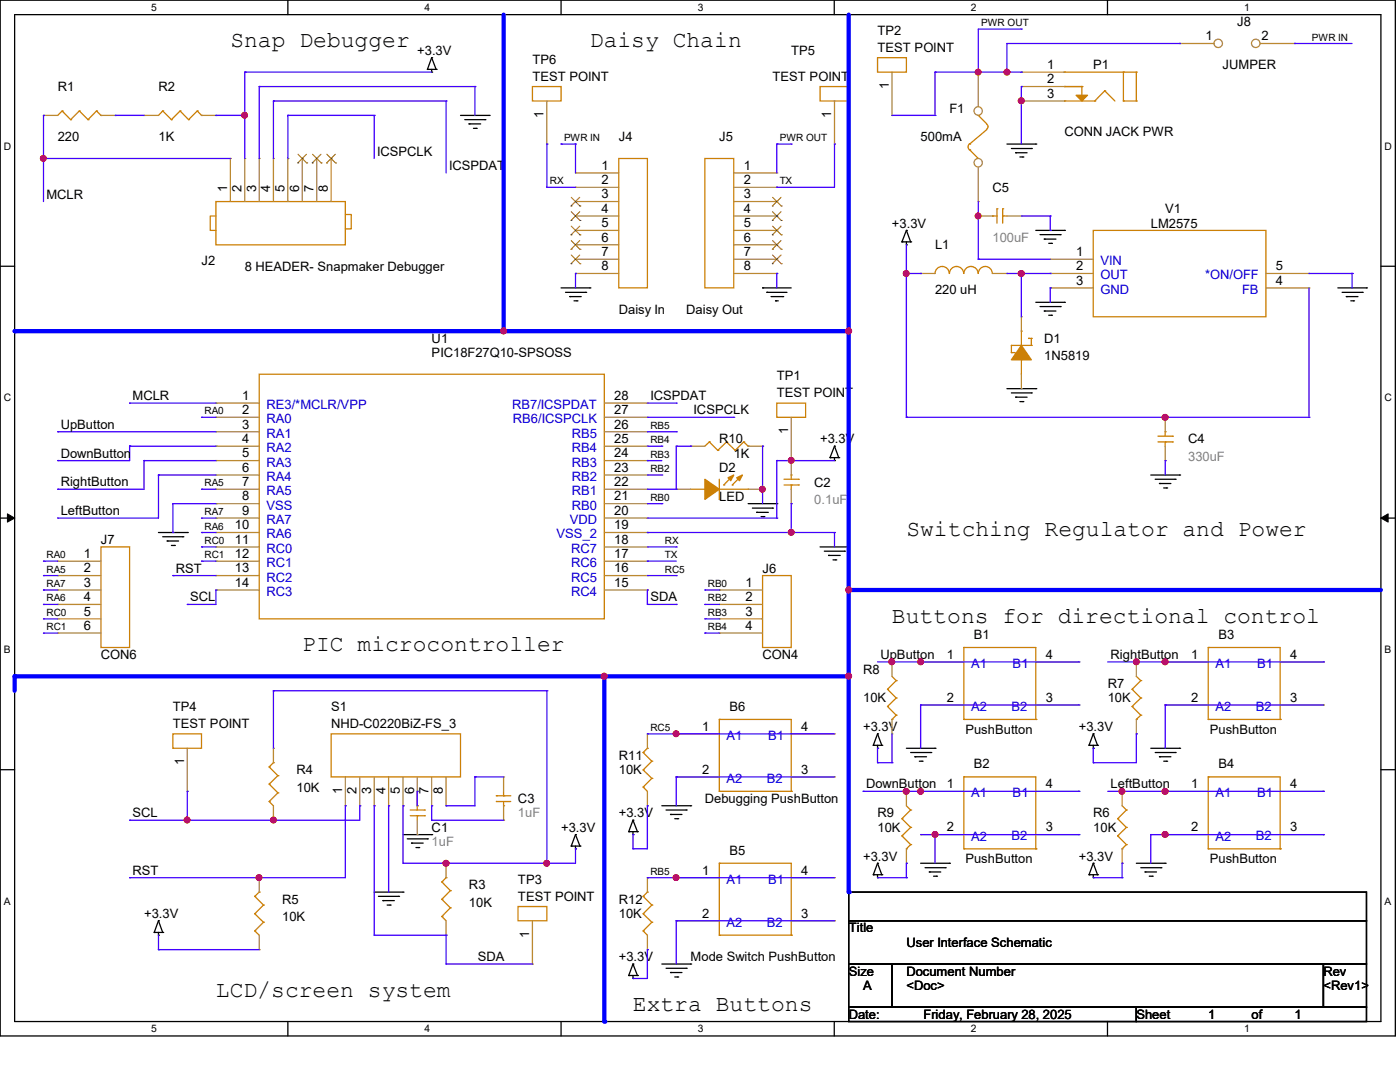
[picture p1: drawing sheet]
<svg xmlns="http://www.w3.org/2000/svg" width="279mm" height="216mm" viewBox="0 0 279 216" stroke-linecap="round" stroke-linejoin="round" font-family="sans-serif">
<path d="M0 0h278.5v206.7h-278.5zM2.9 2.9h272.7v200.9h-272.7z" fill="none" stroke="#000" stroke-width=".25"/>
<g fill="#fff">
<path d="M30.2 .3h1.1v2.3h-1.1z"/>
<path d="M30.2 204.1h1.1v2.3h-1.1z"/>
</g>
<path d="M57.4 0v2.9M57.4 203.8v2.9" fill="none" stroke="#000" stroke-width=".25"/>
<g fill="#fff">
<path d="M84.7 .3h1.1v2.3h-1.1z"/>
<path d="M84.7 204.1h1.1v2.3h-1.1z"/>
</g>
<path d="M112 0v2.9M112 203.8v2.9" fill="none" stroke="#000" stroke-width=".25"/>
<g fill="#fff">
<path d="M139.2 .3h1.1v2.3h-1.1z"/>
<path d="M139.2 204.1h1.1v2.3h-1.1z"/>
</g>
<path d="M166.5 0v2.9M166.5 203.8v2.9" fill="none" stroke="#000" stroke-width=".25"/>
<g fill="#fff">
<path d="M193.8 .3h1.1v2.3h-1.1z"/>
<path d="M193.8 204.1h1.1v2.3h-1.1z"/>
</g>
<path d="M221 0v2.9M221 203.8v2.9" fill="none" stroke="#000" stroke-width=".25"/>
<g fill="#fff">
<path d="M248.3 .3h1.1v2.3h-1.1z"/>
<path d="M248.3 204.1h1.1v2.3h-1.1z"/>
<path d="M.8 28h1.4v2.3h-1.4z"/>
<path d="M276.3 28h1.4v2.3h-1.4z"/>
<path d="M.8 78.2h1.4v2.3h-1.4z"/>
<path d="M276.3 78.2h1.4v2.3h-1.4z"/>
</g>
<path d="M0 53.1h2.9M275.6 53.1h2.9" fill="none" stroke="#000" stroke-width=".25"/>
<g fill="#fff">
<path d="M.8 128.5h1.3v2.2h-1.3z"/>
<path d="M276.3 128.5h1.3v2.2h-1.3z"/>
</g>
<path d="M0 103.4h2.9M275.6 103.4h2.9" fill="none" stroke="#000" stroke-width=".25"/>
<path d="M1.5 102.5l1.4 .9-1.4 .8zM275.6 103.4l1.4-.9v1.7z" fill="#000" stroke="#000" stroke-width=".2"/>
<g fill="#fff">
<path d="M.8 178.7h1.3v2.2h-1.3z"/>
<path d="M276.3 178.7h1.3v2.2h-1.3z"/>
</g>
<g fill="none" stroke="#000" stroke-width=".25">
<path d="M85.3 13.8h.1M85.3 13.8h1.7M86.1 14.4h.1M86.1 11.5h.1M86.1 13.8v.6M86.1 11.5l-.8 2.3M86.1 11.5l.9 2.3M87 13.8h.1M91.9 23h5.7M92.8 23.9h4M93.6 24.7h.1M93.6 24.7h2.3"/>
<path d="M94.5 25.6h.5M95 25.6h.1M96.8 23.9h.1M97.6 23h.1M201 28.7h5.7M201.8 29.6h4M202.7 30.5h.1M202.7 30.5h2.3M203.5 31.3h.6M204.1 31.3h.1M205.8 29.6h.1M206.7 28.7h.1"/>
<path d="M112 57.4h5.7M112.9 58.3h4M113.7 59.2h.1M113.7 59.2h2.3M116.9 58.3h.1M117.7 57.4h.1M152.2 57.4h.1M152.2 57.4h5.7M153 58.3h.1M153 58.3h4.1M153.9 59.2h2.3M156.2 59.2h.1"/>
<path d="M180 48.3h.1M180 48.3h1.7M180.9 48.9h.1M180.9 46h.1M180.9 48.3v.6M180.9 46l-.9 2.3M180.9 46l.8 2.3M181.7 48.3h.1M206.7 46h5.7M207.6 46.8h4M208.4 47.7h.1M208.4 47.7h2.3"/>
<path d="M209.3 48.6h.5M209.8 48.6h.1M211.6 46.8h.1M212.4 46h.1M267 57.4h5.7M267.8 58.3h4.1M268.7 59.2h.1M268.7 59.2h2.3M271.9 58.3h.1M272.7 57.4h.1M114.6 60h.5M115.1 60h.1"/>
<path d="M154.8 60h.1M154.8 60h.5M201 77.6h5.7M201.8 78.4h4M202.7 79.2h.1M202.7 79.2h2.3M205.8 78.4h.1M206.7 77.6h.1M206.7 60.3h5.7M207.6 61.2h4M208.4 62.1h.1M208.4 62.1h2.3"/>
<path d="M209.3 62.9h.5M209.8 62.9h.1M211.6 61.2h.1M212.4 60.3h.1M269.6 60h.5M270.1 60h.1M165.7 91.3h.1M165.7 91.3h1.7M166.5 91.9h.1M166.5 89h.1M166.5 91.3v.6M166.5 89l-.8 2.3"/>
<path d="M166.5 89l.9 2.3M167.4 91.3h.1M203.5 80.1h.6M204.1 80.1h.1M229.7 94.8h5.7M230.5 95.6h4M231.4 96.5h.1M231.4 96.5h2.3M232.2 97.4h.6M232.8 97.4h.1M234.5 95.6h.1M235.4 94.8h.1"/>
<path d="M31.6 106.3h5.8M32.5 107.1h4M33.4 107.9h.1M33.4 107.9h2.2M34.2 108.8h.6M34.8 108.8h.1M36.5 107.1h.1M37.4 106.3h.1M149.3 100.5h5.7M150.2 101.4h4M151 102.2h.1M151 102.2h2.3"/>
<path d="M151.9 103.1h.5M152.4 103.1h.1M154.2 101.4h.1M155 100.5h.1M163.7 109.1h5.7M164.5 110h4M165.4 110.8h.1M165.4 110.8h2.3M166.2 111.7h.6M166.8 111.7h.1M168.5 110h.1M169.4 109.1h.1"/>
<path d="M0 153.6h2.9M174.3 148.7h.1M174.3 148.7h1.7M175.1 149.3h.1M175.1 146.4h.1M175.1 148.7v.6M175.1 146.4l-.8 2.3M175.1 146.4l.9 2.3M176 148.7h.1M180.9 149.3h5.7M181.7 150.2h4.1M182.6 151h.1"/>
<path d="M182.6 151h2.3M183.5 151.9h.5M184 151.9h.1M185.8 150.2h.1M186.6 149.3h.1M217.3 148.7h.1M217.3 148.7h1.7M218.2 149.3h.1M218.2 146.4h.1M218.2 148.7v.6M218.2 146.4l-.9 2.3M218.2 146.4l.8 2.3"/>
<path d="M219 148.7h.1M229.7 149.3h5.7M230.5 150.2h4M231.4 151h.1M231.4 151h2.3M232.2 151.9h.6M232.8 151.9h.1M234.5 150.2h.1M235.4 149.3h.1M275.6 153.6h2.9M74.7 178h5.7M75.5 178.9h4"/>
<path d="M76.4 179.7h.1M76.4 179.7h2.3M79.5 178.9h.1M80.4 178h.1M80.4 166.5h5.7M81.3 167.4h4M82.1 168.2h.1M82.1 168.2h2.4M83 169.1h.6M83.6 169.1h.1M85.3 167.4h.1M86.1 166.5h.1"/>
<path d="M114 168.8h.1M114 168.8h1.7M114.9 169.4h.1M114.9 166.5h.1M114.9 168.8v.6M114.9 166.5l-.9 2.3M114.9 166.5l.8 2.3M115.7 168.8h.1M125.5 165.9h.1M125.5 165.9h1.7M126.3 166.5h.1M126.3 163.7h.1"/>
<path d="M126.3 165.9v.6M126.3 163.7l-.8 2.2M126.3 163.7l.9 2.2M127.2 165.9h.1M132.1 160.8h5.7M132.9 161.6h4M133.8 162.5h.1M133.8 162.5h2.3M134.7 163.4h.6M135.3 163.4h.1M136.9 161.6h.1M137.8 160.8h.1"/>
<path d="M169.4 178h103.3v5.7h-103.3zM174.3 174.5h.1M174.3 174.5h1.7M175.1 175.1h.1M175.1 172.3h.1M175.1 174.5v.6M175.1 172.3l-.8 2.2M175.1 172.3l.9 2.2M176 174.5h.1M183.7 172.3h5.8M184.6 173.1h4M185.5 174h.1"/>
<path d="M185.5 174h2.2M186.3 174.8h.6M186.9 174.8h.1M188.6 173.1h.1M189.5 172.3h.1M217.3 174.5h.1M217.3 174.5h1.7M218.2 175.1h.1M218.2 172.3h.1M218.2 174.5v.6M218.2 172.3l-.9 2.2M218.2 172.3l.8 2.2"/>
<path d="M219 174.5h.1M226.8 172.3h5.7M227.7 173.1h4M228.5 174h.1M228.5 174h2.3M229.4 174.8h.6M230 174.8h.1M231.7 173.1h.1M232.5 172.3h.1M30.8 186.1h.1M30.8 186.1h1.7M31.6 186.6h.1"/>
<path d="M31.6 183.7h.1M31.6 186.1v.5M31.6 183.7l-.8 2.4M31.6 183.7l.9 2.4M32.5 186.1h.1M77.3 180.6h.6M77.9 180.6h.1M125.5 194.6h.1M125.5 194.6h1.7M126.3 195.2h.1M126.3 192.4h.1M126.3 194.6v.6"/>
<path d="M126.3 192.4l-.8 2.2M126.3 192.4l.9 2.2M127.2 194.6h.1M132.1 192.4h5.7M132.9 193.2h4M133.8 194.1h.1M133.8 194.1h2.3M134.7 194.9h.6M135.3 194.9h.1M136.9 193.2h.1M137.8 192.4h.1M169.4 183.7h103.3v8.7h-103.3z"/>
<path d="M169.4 192.4h8.6v8.6h-8.6zM178 192.4h86.1v8.6h-86.1zM264.1 192.4h8.6v8.6h-8.6zM169.4 201h57.4v2.8h-57.4zM226.8 201h45.9v2.8h-45.9z"/>
</g>
<g fill="none" stroke="#cc8006" stroke-width=".25">
<path d="M163.7 17.3h5.7v2.9h-5.7zM175.1 11.5h5.8v2.9h-5.8zM212.4 17.3h.1M212.4 14.4h.1M212.4 14.4h14.4M212.4 17.3h3.5M215.9 17.3h.1M215.9 17.3v1.7M220.5 18.1h.1M220.5 18.1l2 2.1M220.5 18.1l-2 2.1M224.2 14.4h.1"/>
<path d="M224.2 14.4v5.8M226.8 14.4h.1M226.8 14.4v5.8M12.4 22.1h.1M12.4 22.1l-.9 .9M12.4 22.1l1.7 1.8M14.1 23.9h.1M15.8 22.1h.1M15.8 22.1l-1.7 1.8M15.8 22.1l1.8 1.8M17.6 23.9h.1M19.3 22.1h.1"/>
<path d="M19.3 22.1l-1.7 1.8M19.3 22.1l.9 .9M20.2 23h.1M32.5 22.1h.1M32.5 22.1l-.9 .9M32.5 22.1l1.7 1.8M34.2 23.9h.1M35.9 22.1h.1M35.9 22.1l-1.7 1.8M35.9 22.1l1.7 1.8M37.6 23.9h.1M39.4 22.1h.1"/>
<path d="M39.4 22.1l-1.8 1.8M39.4 22.1l.8 .9M40.2 23h.1M140.7 31.6h5.7v25.8h-5.7zM193.5 28.7a.84 .84 0 0 0 0 1.2M193.5 29.9h.1M193.5 28.7h.1M193.5 29.9l1.7 1.7M195.2 23h.1M195.2 23l1.7 1.7M196.9 24.8a.55 .55 0 0 1 0 1M196.9 25.9l-3.4 2.8"/>
<path d="M212.4 20.2h.1M212.4 20.2h6.1M218.5 20.2h.1M224.2 20.2h.1M224.2 20.2h2.6M226.8 20.2h.1M186.6 54.6a1.41 1.41 0 0 1 1.4-1.4 1.41 1.41 0 0 1 1.4 1.4M189.5 54.6a1.41 1.41 0 0 1 1.4-1.4 1.41 1.41 0 0 1 1.4 1.4M192.4 54.6a1.41 1.41 0 0 1 1.4-1.4 1.41 1.41 0 0 1 1.4 1.4M195.2 54.6a1.4 1.4 0 0 1 1.4-1.4 1.4 1.4 0 0 1 1.4 1.4M198.1 43.1h.1M198.1 43.1h.9"/>
<path d="M199 41.7h.1M199 41.7v2.8M200.1 41.7h.1M200.1 43.1h.1M200.1 41.7v2.8M200.1 43.1h.9M218.2 46h34.4v17.2h-34.4zM51.7 74.7h68.9v48.8h-68.9zM201.8 70.4h.1M201.8 70.4h.6M202.4 70.4h.1M203.8 71.8h.1"/>
<path d="M203.8 66.1h.1M203.8 66.1v2.8M203.8 71.8v2.9M205.3 67.5h.1M205.3 67.5h.5M205.8 68.9h.1M205.8 67.5h.1M205.8 68.9h-4v1.5M205.8 67.5v1.4M155 80.4h5.8v2.9h-5.8zM156.5 96.8h2.8M156.5 95.6h2.8"/>
<path d="M157.9 94.8h.1M157.9 96.8h.1M157.9 94.8v.8M157.9 96.8v.8M159.3 96.8h.1M159.3 95.6h.1M20.2 109.1h5.7v20.1h-5.7zM152.2 114.9h5.7v14.3h-5.7zM192.4 129.2h.1M192.4 129.2v14.4M192.4 129.2h14.3v14.4M225.9 137.5h.1"/>
<path d="M225.9 137.5l1.8 1.8M226.8 135l.9 .8M227.7 135.8h.1M227.7 139.3h.1M227.7 135.8l-1.8 1.7M227.7 139.3l-1.8 1.7M34.5 146.4h5.7v2.9h-5.7zM99.1 158.8h.1M99.1 159.9h.1M99.1 158.8h2.8M99.1 159.9h2.8M100.5 158.8h.1"/>
<path d="M100.5 157.9v.9M100.5 159.9v.9M128.4 157.1h.1M128.4 153.6h.1M128.4 150.2h.1M128.4 157.1l.8 .8M128.4 153.6l1.7 1.7M128.4 150.2l1.7 1.7M129.2 149.3h.1M129.2 149.3l-.8 .9M130.1 155.3h.1M130.1 151.9h.1"/>
<path d="M130.1 155.3l-1.7 1.8M130.1 151.9l-1.7 1.7M143.6 157.9h.1M143.6 143.6h.1M143.6 143.6v14.3M143.6 143.6h14.3v14.3M143.6 157.9h14.3M157.9 157.9h.1M192.4 155h.1M192.4 143.6h.1M192.4 155v14.4M192.4 155h14.3v14.4"/>
<path d="M192.4 143.6h14.3M206.7 143.6h.1M225.9 141h.1M225.9 141l1.8 1.7M226.8 143.6h.1M227.7 142.7h.1M227.7 142.7l-.9 .9M241.1 155h.1M241.1 155h14.4v14.4M241.1 155v14.4M81.9 162.8h2.8M81.9 161.6h2.8"/>
<path d="M83.3 160.8h.1M83.3 162.8h.1M83.3 160.8v.8M83.3 162.8v.9M84.7 162.8h.1M84.7 161.6h.1M88.2 179.5h.1M88.2 176h.1M88.2 179.5l1.7 1.6M88.2 176l1.7 1.7M89 175.1h.1M89 175.1l-.8 .9"/>
<path d="M89.9 177.7h.1M89.9 177.7l-1.7 1.8M100.5 160.8h.1M128.4 178.9h.1M128.4 178.9l1.7 1.7M129.2 178h.1M129.2 178l-.8 .9M143.6 172.3h.1M143.6 172.3v14.3M143.6 172.3h14.3v14.3M180 163.4h.1M180 166.8h.1"/>
<path d="M180 163.4l1.7 1.7M180 166.8l1.7 1.7M180.9 169.4h.1M180.9 160.8l.8 .8M181.7 161.6h.1M181.7 165.1h.1M181.7 168.5h.1M181.7 161.6l-1.7 1.8M181.7 165.1l-1.7 1.7M181.7 168.5l-.8 .9M192.4 169.4h.1M192.4 169.4h14.3"/>
<path d="M206.7 169.4h.1M223.1 163.4h.1M223.1 166.8h.1M223.1 163.4l1.7 1.7M223.1 166.8l1.7 1.7M223.9 169.4h.1M223.9 160.8l.9 .8M224.8 161.6h.1M224.8 165.1h.1M224.8 168.5h.1M224.8 161.6l-1.7 1.8M224.8 165.1l-1.7 1.7"/>
<path d="M224.8 168.5l-.9 .9M241.1 169.4h.1M241.1 169.4h14.4M255.5 169.4h.1M88.2 182.9h.1M88.2 182.9l.8 .8M89.9 181.1h.1M89.9 181.1l-1.7 1.8M103.4 180.9h5.7v2.8h-5.7zM128.4 185.8h.1M128.4 182.3h.1M128.4 185.8l.8 .8"/>
<path d="M128.4 182.3l1.7 1.7M130.1 184h.1M130.1 180.6h.1M130.1 184l-1.7 1.8M130.1 180.6l-1.7 1.7M143.6 186.6h.1M143.6 186.6h14.3M157.9 186.6h.1"/>
</g>
<g fill="none" stroke="#a84" stroke-width=".25">
<path d="M178 14.4v8.6M203.8 17.3h.1M203.8 14.4h.1M203.8 17.3h8.6M203.8 14.4h8.6M8.7 23h.1M8.7 23h2.8M20.2 23h2.8M23 23h.1M28.7 23h.1M28.7 23h2.9M40.2 23h2.9"/>
<path d="M43.1 23h.1M146.4 34.5h8.6M146.4 37.4h8.6M155 34.5h.1M155 37.4h.1M166.5 28.7h.1M166.5 20.2v8.5M178 23h.1M203.8 20.2h.1M203.8 20.2h8.6M146.4 43.1h8.6M146.4 54.6h8.6"/>
<path d="M146.4 51.7h8.6M146.4 40.2h8.6M146.4 46h8.6M146.4 48.9h8.6M155 40.2h.1M155 43.1h.1M155 46h.1M155 48.9h.1M155 51.7h.1M155 54.6h.1M183.7 54.6h.1M183.7 54.6h2.9"/>
<path d="M195.2 43.1h.1M195.2 43.1h2.9M198.1 54.6h2.9M201 54.6h.1M201 43.1h2.8M203.8 43.1h.1M209.6 51.7h.1M209.6 54.6h.1M209.6 57.4h.1M209.6 54.6h8.6M209.6 51.7h8.6M209.6 57.4h8.6"/>
<path d="M252.6 54.6h8.6M252.6 57.4h8.6M261.2 57.4h.1M261.2 54.6h.1M203.8 77.6h.1M203.8 63.2h.1M203.8 63.2v2.9M203.8 74.7v2.9M43.1 80.4h.1M43.1 83.3h.1M43.1 86.1h.1M43.1 89h.1"/>
<path d="M43.1 91.9h.1M43.1 94.8h.1M43.1 97.6h.1M43.1 80.4h8.6M43.1 83.3h8.6M43.1 86.1h8.6M43.1 89h8.6M43.1 91.9h8.6M43.1 94.8h8.6M43.1 97.6h8.6M120.6 80.4h8.6M120.6 83.3h8.6"/>
<path d="M120.6 86.1h8.6M120.6 89h8.6M120.6 91.9h8.6M120.6 94.8h8.6M120.6 97.6h8.6M129.2 97.6h.1M129.2 94.8h.1M129.2 91.9h.1M129.2 89h.1M129.2 86.1h.1M129.2 83.3h.1M129.2 80.4h.1"/>
<path d="M157.9 91.9h.1M157.9 83.3v11.5M157.9 97.6v2.9M11.5 112h.1M11.5 114.9h.1M11.5 117.7h.1M11.5 112h8.7M11.5 114.9h8.7M11.5 117.7h8.7M43.1 100.5h.1M43.1 103.4h.1M43.1 106.3h.1"/>
<path d="M43.1 109.1h.1M43.1 112h.1M43.1 114.9h.1M43.1 117.7h.1M43.1 112h8.6M43.1 114.9h8.6M43.1 117.7h8.6M43.1 100.5h8.6M43.1 103.4h8.6M43.1 106.3h8.6M43.1 109.1h8.6M120.6 112h8.6"/>
<path d="M120.6 114.9h8.6M120.6 117.7h8.6M120.6 100.5h8.6M120.6 103.4h8.6M120.6 106.3h8.6M120.6 109.1h8.6M129.2 117.7h.1M129.2 114.9h.1M129.2 112h.1M129.2 109.1h.1M129.2 106.3h.1M129.2 103.4h.1"/>
<path d="M129.2 100.5h.1M143.6 117.7h.1M143.6 117.7h8.6M157.9 100.5h.1M11.5 120.6h.1M11.5 123.5h.1M11.5 126.3h.1M11.5 120.6h8.7M11.5 123.5h8.7M11.5 126.3h8.7M143.6 120.6h.1M143.6 123.5h.1"/>
<path d="M143.6 126.3h.1M143.6 120.6h8.6M143.6 123.5h8.6M143.6 126.3h8.6M183.7 132.1h.1M183.7 132.1h8.7M206.7 132.1h8.6M215.3 132.1h.1M226.8 132.1h.1M226.8 132.1v2.9M37.4 157.9h.1M37.4 149.3v8.6"/>
<path d="M83.3 157.9h.1M83.3 157.9v2.9M100.5 155h.1M100.5 155v2.9M129.2 146.4h.1M129.2 146.4v2.9M129.2 157.9v2.9M135 146.4h.1M135 155h.1M135 146.4h8.6M135 155h8.6M157.9 146.4h8.6"/>
<path d="M157.9 155h8.6M166.5 155h.1M166.5 146.4h.1M180.9 157.9h.1M180.9 157.9v2.9M183.7 157.9h.1M183.7 140.7h.1M183.7 157.9h8.7M183.7 140.7h8.7M206.7 157.9h8.6M206.7 140.7h8.6M215.3 157.9h.1"/>
<path d="M215.3 140.7h.1M223.9 157.9h.1M223.9 157.9v2.9M226.8 146.4h.1M226.8 143.6v2.8M232.5 157.9h.1M232.5 157.9h8.6M255.5 157.9h8.6M264.1 157.9h.1M83.3 166.5h.1M83.3 163.7v2.8M89 172.3h.1"/>
<path d="M89 172.3v2.8M100.5 163.7h.1M100.5 160.8v2.9M129.2 160.8h.1M129.2 175.1h.1M129.2 175.1v2.9M135 175.1h.1M135 175.1h8.6M157.9 175.1h8.6M166.5 175.1h.1M180.9 172.3h.1M180.9 169.4v2.9"/>
<path d="M183.7 166.5h.1M183.7 166.5h8.7M206.7 166.5h8.6M215.3 166.5h.1M223.9 172.3h.1M223.9 169.4v2.9M232.5 166.5h.1M232.5 166.5h8.6M255.5 166.5h8.6M264.1 166.5h.1M89 186.6h.1M89 183.7v2.9"/>
<path d="M106.3 192.4h.1M106.3 183.7v8.7M129.2 189.5h.1M129.2 186.6v2.9M135 183.7h.1M135 183.7h8.6M157.9 183.7h8.6M166.5 183.7h.1"/>
</g>
<g fill="#cc8006" stroke="#cc8006" stroke-width=".25">
<path d="M214.8 19h2.2l-1.1 1.2z"/>
<path d="M203.8 68.9l2 2.9h-4z" fill-rule="evenodd"/>
</g>
<g fill="none" stroke="#804000" stroke-width=".2">
<path d="M154.2 39.4l1.7 1.7M155.9 39.4l-1.8 1.7M154.1 41.1h.1M154.1 44h.1M154.1 46.9h.1M154.1 49.7h.1M154.1 52.6h.1M154.2 42.2l1.7 1.8M154.2 45.1l1.7 1.8M154.2 48l1.7 1.7M154.2 50.9l1.7 1.7M155.9 42.2l-1.8 1.8"/>
<path d="M155.9 45.1l-1.8 1.8M155.9 48l-1.8 1.7M155.9 50.9l-1.8 1.7M155.9 41.1h.1M155.9 44h.1M155.9 46.9h.1M155.9 49.7h.1M155.9 52.6h.1"/>
</g>
<circle cx="195.2" cy="32.5" r=".83" fill="#fff" stroke="#a84" stroke-width=".25"/>
<path d="M195.2 33.4v6.8M195.2 40.2h.1" fill="none" stroke="#a84" stroke-width=".25"/>
<circle cx="195.2" cy="22.1" r=".83" fill="#fff" stroke="#a84" stroke-width=".25"/>
<path d="M195.2 14.4h.1M195.2 14.4v6.9M109.1 28.7h.1M109.1 20.2v8.5" fill="none" stroke="#a84" stroke-width=".25"/>
<path d="M106.3 17.3h5.7v2.9h-5.7z" fill="none" stroke="#cc8006" stroke-width=".25"/>
<circle cx="243.1" cy="8.7" r=".84" fill="#fff" stroke="#a84" stroke-width=".25"/>
<path d="M235.4 8.7h.1M235.4 8.7h6.9" fill="none" stroke="#a84" stroke-width=".25"/>
<circle cx="250.6" cy="8.7" r=".84" fill="#fff" stroke="#a84" stroke-width=".25"/>
<g fill="none" stroke="#a84" stroke-width=".25">
<path d="M251.5 8.7h6.9M258.4 8.7h.1M46 31.6h.1M46 31.6v8.6M48.9 31.6h.1M48.9 31.6v8.6M51.7 31.6h.1M51.7 31.6v8.6M54.6 31.6h.1M54.6 31.6v8.6M57.4 31.6h.1M57.4 31.6v8.6"/>
<path d="M60.3 31.6h.1M60.3 31.6v8.6M63.2 31.6h.1M63.2 31.6v8.6M66.1 31.6h.1M66.1 31.6v8.6M114.9 34.5h.1M114.9 37.4h.1M114.9 34.5h8.6M114.9 37.4h8.6M114.9 40.2h.1M114.9 43.1h.1"/>
<path d="M114.9 46h.1M114.9 48.9h.1M114.9 51.7h.1M114.9 54.6h.1M114.9 40.2h8.6M114.9 43.1h8.6M114.9 46h8.6M114.9 48.9h8.6M114.9 51.7h8.6M114.9 54.6h8.6M135 97.6h.1M135 97.6h2.8"/>
<path d="M137.8 89h.1M137.8 89h2.9M149.3 97.6h2.9M149.3 89h2.9M152.2 97.6h.1M152.2 89h.1M232.5 91.9h.1M232.5 83.3h.1M232.5 83.3v2.8M232.5 89v2.9M178 132.1h.1M178 132.1v2.9"/>
<path d="M232.5 132.1h.1M232.5 132.1h8.6M255.5 132.1h8.6M264.1 132.1h.1M54.6 149.3h.1M54.6 149.3v2.9M68.9 155v5.8M71.8 155v5.8M74.7 155v5.8M77.6 155v5.8M80.4 155v5.8M83.3 155v5.8"/>
<path d="M86.1 155v5.8M89 155v5.8M178 146.4h.1M178 143.6v2.8M232.5 140.7h.1M232.5 140.7h8.6M255.5 140.7h8.6M264.1 140.7h.1M51.7 175.1h.1M51.7 175.1v2.9M54.6 163.7h.1M54.6 160.8v2.9"/>
<path d="M68.9 160.8h.1M71.8 160.8h.1M74.7 160.8h.1M77.6 160.8h.1M80.4 160.8h.1M83.3 160.8h.1M86.1 160.8h.1M89 160.8h.1M51.7 189.5h.1M51.7 186.6v2.9"/>
</g>
<g fill="none" stroke="#cc8006" stroke-width=".25">
<path d="M123.5 31.6h5.7v25.8h-5.7zM43.1 40.2h25.8v8.7h-25.8zM43.1 43.1h-1.1v2.9h1.1M68.9 42.8h1.2v2.9h-1.2M137.8 97.6h2.9M140.7 97.6h.1M141.6 88.2h.1M141.6 88.2l-.9 .8M141.6 88.2l1.7 1.7M143.3 89.9h.1M143.6 99.7h.1M143.6 95.6v4.1"/>
<path d="M143.6 97.6h5.7M144.4 96.8h.1M145 88.2h.1M145 88.2l-1.7 1.7M145 88.2l1.7 1.7M146.1 96.8h.1M146.1 95l-1.7 1.8M146.7 89.9h.1M147.9 95l-1.8 1.8M148.4 88.2h.1M148.4 88.2l-1.7 1.7M148.4 88.2l.9 .8"/>
<path d="M149.3 97.6h.1M149.3 89h.1M231.1 88.2h2.9M231.1 87h2.9M232.5 86.1h.1M232.5 88.2h.1M232.5 86.1v.9M232.5 88.2v.8M234 88.2h.1M234 87h.1M177.1 137.5h.1M177.1 137.5l1.8 1.8"/>
<path d="M178 135l.9 .8M178.9 135.8h.1M178.9 139.3h.1M178.9 135.8l-1.8 1.7M178.9 139.3l-1.8 1.7M241.1 129.2h.1M241.1 129.2v14.4M241.1 129.2h14.4v14.4M53.7 159.9h.1M53.7 156.5h.1M53.7 153h.1M53.7 159.9l.9 .9"/>
<path d="M53.7 156.5l1.8 1.7M53.7 153l1.8 1.8M54.6 152.2h.1M54.6 152.2l-.9 .8M55.5 158.2h.1M55.5 154.8h.1M55.5 158.2l-1.8 1.7M55.5 154.8l-1.8 1.7M66.1 146.4h25.8v8.6h-25.8zM177.1 141h.1M177.1 141l1.8 1.7M178 143.6h.1"/>
<path d="M178.9 142.7h.1M178.9 142.7l-.9 .9M241.1 143.6h.1M241.1 143.6h14.4M255.5 143.6h.1M50.8 178.9h.1M50.8 178.9l1.8 1.7M51.7 178h.1M51.7 178l-.9 .9M50.8 185.8h.1M50.8 182.3h.1M50.8 185.8l.9 .8"/>
<path d="M50.8 182.3l1.8 1.7M52.6 184h.1M52.6 180.6h.1M52.6 184l-1.8 1.8M52.6 180.6l-1.8 1.7"/>
</g>
<g fill="#cc8006" stroke="#cc8006" stroke-width=".25">
<path d="M140.7 95.6l2.9 2-2.9 2.1z" fill-rule="evenodd"/>
<path d="M147 95.3l1.2-.5-.6 1.1z" fill-rule="evenodd"/>
<path d="M145.3 95.3l1.1-.5-.6 1.1z" fill-rule="evenodd"/>
</g>
<g fill="none" stroke="#804000" stroke-width=".2">
<path d="M59.4 32.5h.1M59.5 30.8l1.7 1.7M61.2 30.8l-1.8 1.7M61.2 32.5h.1M62.3 32.5h.1M62.4 30.8l1.7 1.7M64.1 30.8l-1.8 1.7M64.1 32.5h.1M65.2 32.5h.1M65.2 30.8l1.8 1.7M66.9 30.8l-1.7 1.7M67 32.5h.1"/>
<path d="M114 39.4l1.7 1.7M115.7 39.4l-1.7 1.7M114 41.1h.1M114 44h.1M114 46.9h.1M114 49.7h.1M114 52.6h.1M114 42.2l1.7 1.8M114 45.1l1.7 1.8M114 48l1.7 1.7M114 50.9l1.7 1.7M115.7 42.2l-1.7 1.8"/>
<path d="M115.7 45.1l-1.7 1.8M115.7 48l-1.7 1.7M115.7 50.9l-1.7 1.7M115.7 41.1h.1M115.7 44h.1M115.7 46.9h.1M115.7 49.7h.1M115.7 52.6h.1"/>
</g>
<g fill="none" stroke="#4200ff" stroke-width=".25">
<path d="M48.9 14.4h.1M48.9 14.4v17.2M48.9 14.4h37.2M51.7 17.3h.1M51.7 17.3v14.3M51.7 17.3h43.1M94.8 17.3h.1M94.8 17.3v5.7M195.2 14.4h.1M195.2 5.8v8.6M195.2 14.4h5.8M201 14.4h.1"/>
<path d="M203.8 17.3h.1M203.8 17.3v11.4M8.7 31.6h.1M8.7 23h.1M8.7 31.6h37.3M8.7 23v17.2M23 23h.1M23 23h5.7M43.1 23h.1M43.1 23h5.8M48.9 23h.1M54.6 20.2h.1"/>
<path d="M54.6 20.2v11.4M54.6 20.2h34.4M57.4 23h.1M57.4 23h17.3M57.4 23v8.6M74.7 23h.1M74.7 23v8.6M89 20.2h.1M89 20.2v14.3M203.8 20.2h.1M25.9 80.4h.1M25.9 80.4h17.2"/>
<path d="M129.2 80.4h5.8M129.2 83.3h17.2M135 80.4h.1M146.4 83.3h.1M155 91.9h.1M155 91.9h2.9M155 91.9v11.5M34.5 106.3h.1M34.5 100.5h.1M34.5 114.9h.1M34.5 100.5v5.8M34.5 100.5h8.6"/>
<path d="M34.5 114.9h8.6M129.2 106.3h.1M129.2 112h.1M129.2 103.4h25.8M129.2 106.3h37.3M129.2 109.1h5.8M129.2 112h5.8M135 109.1h.1M155 103.4h.1M157.9 100.5h.1M157.9 106.3h.1M157.9 100.5v5.8"/>
<path d="M166.5 106.3h.1M166.5 106.3v2.8M54.6 137.8h.1M54.6 137.8v11.5M54.6 137.8h54.5M109.1 137.8h.1M109.1 137.8v34.5M94.8 155h.1M94.8 155v5.8h-5.8M94.8 155h5.7M25.9 163.7h.1M25.9 163.7h11.5"/>
<path d="M54.6 163.7h.1M68.9 160.8h.1M68.9 160.8v14.3M71.8 160.8h.1M71.8 160.8v2.9h-17.2M74.7 160.8h.1M74.7 160.8v25.8M77.6 160.8h.1M77.6 160.8v17.2M80.4 172.3h.1M80.4 160.8h.1M80.4 160.8v11.5"/>
<path d="M86.1 160.8h.1M86.1 163.7h.1M86.1 163.7h14.4M86.1 160.8v2.9M89 172.3h.1M89 160.8h.1M109.1 172.3h.1M114.9 169.4h.1M114.9 169.4v2.9h-34.5M31.6 189.5h.1M31.6 189.5h20.1M74.7 186.6h.1"/>
<path d="M74.7 186.6h14.3"/>
</g>
<g fill="#f00" stroke="#f00" stroke-width=".25">
<circle cx="195.2" cy="14.4" r=".55"/>
<circle cx="8.6" cy="31.6" r=".55"/>
<circle cx="48.8" cy="23" r=".55"/>
<circle cx="89" cy="172.3" r=".56"/>
<circle cx="109.1" cy="172.3" r=".55"/>
<circle cx="157.9" cy="106.2" r=".55"/>
<circle cx="203.8" cy="20.1" r=".56"/>
</g>
<path d="M169.4 2.9v63.2" fill="none" stroke="#00f" stroke-width=".85"/>
<circle cx="169.4" cy="66.1" r=".42" fill="#00f"/>
<g fill="none" stroke="#4200ff" stroke-width=".25">
<path d="M180.9 54.6h.1M180.9 54.6h2.8M180.9 48.9v5.7M183.7 54.6h.1M195.2 43.1h.1M195.2 51.7h.1M195.2 40.2v11.5M195.2 51.7h14.4M201 54.6h8.6M203.8 54.6h.1M203.8 54.6v8.6M203.8 43.1h5.8"/>
<path d="M209.6 57.4h.1M209.6 54.6h.1M209.6 46h.1M209.6 43.1h.1M209.6 43.1v2.9M209.6 57.4v2.9M261.2 54.6h8.6M261.2 57.4v25.9M269.8 54.6h.1M269.8 54.6v2.8M180.9 83.3h.1M180.9 83.3h80.3"/>
<path d="M232.5 83.3h.1M232.5 91.9h.1M232.5 91.9v2.9M261.2 83.3h.1"/>
</g>
<g fill="#f00" stroke="#f00" stroke-width=".25">
<circle cx="180.8" cy="54.6" r=".55"/>
<circle cx="232.5" cy="83.3" r=".56"/>
<circle cx="203.8" cy="54.6" r=".56"/>
<circle cx="195.2" cy="43.1" r=".55"/>
</g>
<path d="M169.4 117.7h106.2" fill="none" stroke="#00f" stroke-width=".85"/>
<circle cx="169.4" cy="117.7" r=".42" fill="#00f"/>
<g fill="none" stroke="#4200ff" stroke-width=".25">
<path d="M11.5 86.1h.1M11.5 91.9h.1M11.5 97.6h.1M11.5 86.1h31.6M25.9 89h.1M25.9 89h17.2M25.9 89v2.9h-14.4M28.7 91.9h.1M28.7 91.9h14.4M28.7 91.9v5.7h-17.2M31.6 94.8h.1M31.6 94.8h11.5"/>
<path d="M31.6 94.8v8.6h-20.1M11.5 103.4h.1M43.1 117.7h.1M43.1 117.7v2.9h-5.7M129.2 117.7h.1M129.2 117.7v2.9h5.8M37.4 120.6h.1M135 120.6h.1M175.1 132.1h2.9M178 132.1h.1M183.7 132.1h31.6M215.3 132.1h.1"/>
<path d="M221.1 132.1h5.7M226.8 132.1h.1M232.5 132.1h31.6M264.1 132.1h.1M83.3 157.9h.1M83.3 157.9v2.9M183.7 140.7h.1M183.7 140.7h31.6M183.7 140.7v8.6M183.7 157.9h31.6M215.3 140.7h.1M215.3 157.9h.1"/>
<path d="M221.1 157.9h2.8M223.9 157.9h.1M232.5 140.7h.1M232.5 140.7v8.6M232.5 140.7h31.6M232.5 157.9h31.6M264.1 157.9h.1M25.9 175.1h.1M25.9 175.1h25.8M183.7 166.5h2.9M186.6 166.5h.1M186.6 166.5v5.8"/>
<path d="M229.7 166.5h.1M229.7 166.5v5.8M229.7 166.5h34.4M232.5 166.5h.1M264.1 166.5h.1"/>
</g>
<g fill="#f00" stroke="#f00" stroke-width=".25">
<circle cx="51.7" cy="175.1" r=".55"/>
<circle cx="226.8" cy="132.1" r=".55"/>
<circle cx="232.5" cy="166.5" r=".56"/>
<circle cx="178" cy="132.1" r=".55"/>
<circle cx="183.7" cy="132.1" r=".55"/>
<circle cx="183.7" cy="157.9" r=".55"/>
<circle cx="232.5" cy="132.1" r=".56"/>
<circle cx="232.5" cy="157.9" r=".56"/>
</g>
<path d="M169.4 117.7v17.3" fill="none" stroke="#00f" stroke-width=".85"/>
<circle cx="169.4" cy="135" r=".42" fill="#00f"/>
<g fill="none" stroke="#4200ff" stroke-width=".25">
<path d="M186.6 14.4h.1M186.6 14.4v8.6M186.6 14.4h8.6M195.2 14.4h.1M178 23h8.6M186.6 23h.1M180.9 54.6v28.7M129.2 91.9h.1M129.2 97.6h5.8M129.2 91.9h2.9M129.2 89h2.9M129.2 86.1h5.8"/>
<path d="M129.2 94.8h2.9M132.1 89h.1M132.1 94.8h.1M135 89h.1M135 97.6h.1M135 86.1h.1M135 89v8.6M135 89h2.8M137.8 89h.1M152.2 89h.1M152.2 97.6h.1M152.2 89v11.5"/>
<path d="M157.9 91.9h.1M157.9 91.9h8.6M180.9 83.3h.1M129.2 100.5h2.9M132.1 100.5h.1M140.7 117.7h.1M140.7 117.7h2.9M140.7 120.6h.1M140.7 123.5h.1M140.7 126.3h.1M140.7 120.6h2.9M140.7 123.5h2.9"/>
<path d="M140.7 126.3h2.9M178 132.1h5.7M183.7 132.1h.1M226.8 132.1h5.7M232.5 132.1h.1M37.4 157.9h.1M37.4 157.9v5.8M129.2 146.4h.1M129.2 146.4h37.3M135 146.4h.1M135 155h.1M135 155v5.8"/>
<path d="M135 155h31.5M172.3 157.9h.1M172.3 157.9h11.4M175.1 152.2h.1M175.1 149.3h.1M175.1 152.2h2.9M175.1 149.3v2.9M178 152.2h.1M178 146.4v5.8M183.7 157.9h.1M218.2 152.2h.1M218.2 149.3h.1"/>
<path d="M218.2 149.3v2.9M223.9 157.9h8.6M226.8 146.4h.1M226.8 146.4v5.8h-8.6M232.5 157.9h.1M37.4 163.7h.1M37.4 163.7h17.2M129.2 160.8h.1M129.2 160.8v8.6M175.1 175.1h5.8M180.9 175.1h.1M180.9 172.3h.1"/>
<path d="M180.9 172.3v2.8M186.6 166.5h28.7M215.3 166.5h.1M218.2 175.1h5.7M223.9 175.1h.1M223.9 172.3h.1M223.9 172.3v2.8"/>
</g>
<g fill="#f00" stroke="#f00" stroke-width=".25">
<circle cx="223.9" cy="157.9" r=".55"/>
<circle cx="186.6" cy="166.5" r=".55"/>
<circle cx="180.8" cy="157.9" r=".55"/>
<circle cx="152.1" cy="97.6" r=".55"/>
<circle cx="157.9" cy="91.9" r=".55"/>
<circle cx="54.6" cy="163.6" r=".55"/>
<circle cx="37.3" cy="163.6" r=".55"/>
<circle cx="134.9" cy="146.4" r=".55"/>
</g>
<path d="M2.9 135v2.8" fill="none" stroke="#00f" stroke-width=".85"/>
<circle cx="2.9" cy="135" r=".42" fill="#00f"/>
<path d="M2.9 135h117.7" fill="none" stroke="#00f" stroke-width=".85"/>
<circle cx="120.6" cy="135" r=".42" fill="#00f"/>
<path d="M120.6 135v68.8" fill="none" stroke="#00f" stroke-width=".85"/>
<circle cx="120.6" cy="203.8" r=".42" fill="#00f"/>
<g fill="none" stroke="#4200ff" stroke-width=".25">
<path d="M109.1 37.4h.1M109.1 28.7h.1M109.1 37.4h5.8M109.1 28.7v8.7M114.9 28.7h.1M114.9 28.7v5.8M155 28.7h.1M155 37.4h.1M155 28.7v5.8M166.5 28.7h.1M166.5 28.7v8.7h-11.5M114.9 54.6h.1"/>
<path d="M114.9 54.6v2.8M155 54.6h.1M155 54.6v2.8M129.2 114.9h5.8M135 114.9h.1M51.7 175.1h.1M51.7 175.1h17.2M126.3 169.4h.1M126.3 166.5h.1M126.3 169.4h2.9M126.3 166.5v2.9M129.2 175.1h.1"/>
<path d="M129.2 175.1h37.3M135 175.1h.1M31.6 189.5h.1M31.6 186.6v2.9M89 186.6h.1M89 192.4h.1M89 186.6v5.8M89 192.4h17.3M126.3 195.2h.1M129.2 189.5h.1M129.2 189.5v5.7h-2.9M135 183.7h.1"/>
<path d="M135 183.7v8.7M135 183.7h31.5"/>
</g>
<circle cx="134.9" cy="175.1" r=".55" fill="#f00" stroke="#f00" stroke-width=".25"/>
<path d="M100.5 2.9v63.2" fill="none" stroke="#00f" stroke-width=".85"/>
<circle cx="100.5" cy="66.1" r=".42" fill="#00f"/>
<path d="M100.5 66.1h68.9" fill="none" stroke="#00f" stroke-width=".85"/>
<circle cx="169.4" cy="66.1" r=".42" fill="#00f"/>
<circle cx="100.5" cy="66" r=".55" fill="#f00" stroke="#f00" stroke-width=".25"/>
<path d="M169.4 66.1v51.6" fill="none" stroke="#00f" stroke-width=".85"/>
<circle cx="169.4" cy="117.7" r=".42" fill="#00f"/>
<g fill="#f00" stroke="#f00" stroke-width=".25">
<circle cx="169.4" cy="66" r=".55"/>
<circle cx="169.4" cy="117.7" r=".55"/>
</g>
<g fill="none" stroke="#4200ff" stroke-width=".25">
<path d="M40.2 83.3h.1M40.2 97.6h.1M40.2 83.3h2.9M40.2 97.6h2.9M8.7 112h.1M8.7 114.9h.1M8.7 117.7h.1M8.7 112h2.8M8.7 114.9h2.8M8.7 117.7h2.8M40.2 103.4h.1M40.2 106.3h.1"/>
<path d="M40.2 109.1h.1M40.2 112h.1M40.2 112h2.9M40.2 103.4h2.9M40.2 106.3h2.9M40.2 109.1h2.9M8.7 120.6h.1M8.7 123.5h.1M8.7 126.3h.1M8.7 120.6h2.8M8.7 123.5h2.8M8.7 126.3h2.8"/>
</g>
<path d="M2.9 66.1h97.6" fill="none" stroke="#00f" stroke-width=".85"/>
<circle cx="2.9" cy="66.1" r=".42" fill="#00f"/>
<path d="M120.6 135h48.8" fill="none" stroke="#00f" stroke-width=".85"/>
<circle cx="169.4" cy="135" r=".42" fill="#00f"/>
<g fill="#f00" stroke="#f00" stroke-width=".25">
<circle cx="120.6" cy="134.9" r=".55"/>
<circle cx="169.4" cy="134.9" r=".55"/>
</g>
<path d="M169.4 135v43" fill="none" stroke="#00f" stroke-width=".85"/>
<circle cx="169.4" cy="178" r=".42" fill="#00f"/>
<g fill="none" stroke="#4200ff" stroke-width=".25">
<path d="M195.2 5.8h8.6M201 14.4h.1M201 14.4h2.8M203.8 14.4h.1M203.8 5.8h.1M235.4 8.7h.1M235.4 8.7h-34.4v5.7M258.4 8.7h.1M258.4 8.7h11.4M112 28.7h.1M112 28.7h2.9M155 28.7h2.9"/>
<path d="M157.9 28.7h.1"/>
</g>
<g fill="#f00" stroke="#f00" stroke-width=".25">
<circle cx="201" cy="14.4" r=".55"/>
<circle cx="195.2" cy="14.4" r=".55"/>
<circle cx="8.6" cy="31.6" r=".55"/>
<circle cx="48.8" cy="23" r=".55"/>
<circle cx="89" cy="172.3" r=".56"/>
<circle cx="109.1" cy="172.3" r=".55"/>
<circle cx="157.9" cy="106.2" r=".55"/>
<circle cx="203.8" cy="20.1" r=".56"/>
<circle cx="180.8" cy="54.6" r=".55"/>
<circle cx="232.5" cy="83.3" r=".56"/>
<circle cx="203.8" cy="54.6" r=".56"/>
<circle cx="195.2" cy="43.1" r=".55"/>
<circle cx="51.7" cy="175.1" r=".55"/>
<circle cx="226.8" cy="132.1" r=".55"/>
<circle cx="232.5" cy="166.5" r=".56"/>
<circle cx="178" cy="132.1" r=".55"/>
<circle cx="183.7" cy="132.1" r=".55"/>
<circle cx="183.7" cy="157.9" r=".55"/>
<circle cx="232.5" cy="132.1" r=".56"/>
<circle cx="232.5" cy="157.9" r=".56"/>
<circle cx="223.9" cy="157.9" r=".55"/>
<circle cx="186.6" cy="166.5" r=".55"/>
<circle cx="180.8" cy="157.9" r=".55"/>
<circle cx="152.1" cy="97.6" r=".55"/>
<circle cx="157.9" cy="91.9" r=".55"/>
<circle cx="54.6" cy="163.6" r=".55"/>
<circle cx="37.3" cy="163.6" r=".55"/>
<circle cx="134.9" cy="146.4" r=".55"/>
<circle cx="134.9" cy="175.1" r=".55"/>
<circle cx="100.5" cy="66" r=".55"/>
<circle cx="169.4" cy="66" r=".55"/>
<circle cx="169.4" cy="117.7" r=".55"/>
<circle cx="120.6" cy="134.9" r=".55"/>
<circle cx="169.4" cy="134.9" r=".55"/>
</g>
<g font-size="4.6">
<text x="46" y="9.4">Snap Debugger</text>
<text x="117.7" y="9.4">Daisy Chain</text>
<text x="180.9" y="107">Switching Regulator and Power</text>
<text x="178" y="124.2">Buttons for directional control</text>
<text x="60.3" y="130">PIC microcontroller</text>
<text x="43.1" y="198.9">LCD/screen system</text>
<text x="126.3" y="201.7">Extra Buttons</text>
</g>
<g font-size="2.6">
<text x="246.9" y="5.2">J8</text>
<text x="83.3" y="11">+3.3V</text>
<text x="157.9" y="11">TP5</text>
<text x="175.1" y="7">TP2</text>
<text x="175.1" y="10.4">TEST POINT</text>
<text x="240.6" y="8">1</text>
<text x="251.8" y="8">2</text>
<text x="106.3" y="12.7">TP6</text>
<text x="106.3" y="16.2">TEST POINT</text>
<text x="154.2" y="16.2">TEST POINT</text>
<text x="177.4" y="17.8" transform="rotate(-90 177.4 17.8)">1</text>
<text x="209" y="16.6">2</text>
<text x="209" y="13.8">1</text>
<text x="218.2" y="13.8">P1</text>
<text x="244" y="13.8">JUMPER</text>
<text x="11.5" y="18.2">R1</text>
<text x="31.6" y="18.2">R2</text>
<text x="108.5" y="23.6" transform="rotate(-90 108.5 23.6)">1</text>
<text x="165.9" y="23.6" transform="rotate(-90 165.9 23.6)">1</text>
<text x="189.5" y="22.5">F1</text>
<text x="209" y="19.5">3</text>
<text x="11.5" y="28.2">220</text>
<text x="31.6" y="28.2">1K</text>
<text x="123.5" y="28.2">J4</text>
<text x="143.6" y="28.2">J5</text>
<text x="183.7" y="28.2">500mA</text>
<text x="212.4" y="27.1">CONN JACK PWR</text>
<text x="75.3" y="31">ICSPCLK</text>
<text x="89.6" y="33.9">ICSPDAT</text>
<text x="120.1" y="33.9">1</text>
<text x="148.4" y="33.9">1</text>
<text x="9.3" y="39.6">MCLR</text>
<text x="45.3" y="38.2" transform="rotate(-90 45.3 38.2)">1</text>
<text x="48.2" y="38.2" transform="rotate(-90 48.2 38.2)">2</text>
<text x="51.1" y="38.2" transform="rotate(-90 51.1 38.2)">3</text>
<text x="53.9" y="38.2" transform="rotate(-90 53.9 38.2)">4</text>
<text x="56.8" y="38.2" transform="rotate(-90 56.8 38.2)">5</text>
<text x="59.7" y="38.2" transform="rotate(-90 59.7 38.2)">6</text>
<text x="62.6" y="38.2" transform="rotate(-90 62.6 38.2)">7</text>
<text x="65.4" y="38.2" transform="rotate(-90 65.4 38.2)">8</text>
<text x="120.1" y="36.7">2</text>
<text x="120.1" y="39.6">3</text>
<text x="148.4" y="36.7">2</text>
<text x="148.4" y="39.6">3</text>
<text x="198.1" y="38.3">C5</text>
<text x="120.1" y="42.5">4</text>
<text x="120.1" y="45.3">5</text>
<text x="148.4" y="42.5">4</text>
<text x="148.4" y="45.3">5</text>
<text x="178" y="45.4">+3.3V</text>
<text x="229.7" y="45.4">LM2575</text>
<text x="232.5" y="42.5">V1</text>
<text x="40.2" y="52.9">J2</text>
<text x="120.1" y="48.2">6</text>
<text x="120.1" y="51.1">7</text>
<text x="120.1" y="53.9">8</text>
<text x="148.4" y="48.2">6</text>
<text x="148.4" y="51.1">7</text>
<text x="148.4" y="53.9">8</text>
<text x="186.6" y="49.7">L1</text>
<text x="214.8" y="51.1">1</text>
<text x="214.8" y="53.9">2</text>
<text x="254.6" y="53.9">5</text>
<text x="48.9" y="54.1">8 HEADER- Snapmaker Debugger</text>
<text x="186.6" y="58.6">220 uH</text>
<text x="214.8" y="56.8">3</text>
<text x="254.6" y="56.8">4</text>
<text x="123.5" y="62.7">Daisy In</text>
<text x="136.9" y="62.7">Daisy Out</text>
<text x="86.1" y="68.4">U1</text>
<text x="86.1" y="71.2">PIC18F27Q10-SPSOSS</text>
<text x="208.4" y="68.4">D1</text>
<text x="208.4" y="71.8">1N5819</text>
<text x="155" y="75.9">TP1</text>
<text x="26.5" y="79.8">MCLR</text>
<text x="48.3" y="79.8">1</text>
<text x="48.3" y="82.6">2</text>
<text x="122.6" y="82.6">27</text>
<text x="122.6" y="79.8">28</text>
<text x="129.8" y="79.8">ICSPDAT</text>
<text x="138.4" y="82.7">ICSPCLK</text>
<text x="155" y="79.3">TEST POINT</text>
<text x="12.1" y="85.6">UpButton</text>
<text x="48.3" y="85.5">3</text>
<text x="48.3" y="88.4">4</text>
<text x="122.6" y="88.4">25</text>
<text x="122.6" y="85.5">26</text>
<text x="143.6" y="88.5">R10</text>
<text x="157.3" y="86.7" transform="rotate(-90 157.3 86.7)">1</text>
<text x="163.7" y="88.5">+3.3V</text>
<text x="237.1" y="88.5">C4</text>
<text x="12.1" y="91.3">DownButton</text>
<text x="48.3" y="91.3">5</text>
<text x="48.3" y="94.1">6</text>
<text x="122.6" y="94.1">23</text>
<text x="122.6" y="91.3">24</text>
<text x="143.6" y="94.2">D2</text>
<text x="146.4" y="91.4">1K</text>
<text x="12.1" y="97">RightButton</text>
<text x="48.3" y="97">7</text>
<text x="48.3" y="99.9">8</text>
<text x="122.6" y="99.9">21</text>
<text x="122.6" y="97">22</text>
<text x="143.6" y="99.9">LED</text>
<text x="162.5" y="97.1">C2</text>
<text x="12.1" y="102.8">LeftButton</text>
<text x="46.9" y="105.6">10</text>
<text x="48.3" y="102.7">9</text>
<text x="122.6" y="105.6">19</text>
<text x="122.6" y="102.7">20</text>
<text x="16.7" y="111.3">1</text>
<text x="20.2" y="108.6">J7</text>
<text x="46.9" y="108.5">11</text>
<text x="46.9" y="111.3">12</text>
<text x="122.6" y="111.3">17</text>
<text x="122.6" y="108.5">18</text>
<text x="16.7" y="114.2">2</text>
<text x="16.7" y="117.1">3</text>
<text x="16.7" y="120">4</text>
<text x="35.1" y="114.3">RST</text>
<text x="46.9" y="114.2">13</text>
<text x="46.9" y="117.1">14</text>
<text x="122.6" y="117.1">15</text>
<text x="122.6" y="114.2">16</text>
<text x="148.8" y="117.1">1</text>
<text x="148.8" y="120">2</text>
<text x="152.2" y="114.3">J6</text>
<text x="16.7" y="122.9">5</text>
<text x="16.7" y="125.7">6</text>
<text x="38" y="120">SCL</text>
<text x="129.8" y="120">SDA</text>
<text x="148.8" y="122.9">3</text>
<text x="148.8" y="125.7">4</text>
<text x="20.2" y="131.5">CON6</text>
<text x="152.2" y="131.5">CON4</text>
<text x="175.7" y="131.5">UpButton</text>
<text x="188.9" y="131.4">1</text>
<text x="194.4" y="127.5">B1</text>
<text x="208.7" y="131.4">4</text>
<text x="221.7" y="131.5">RightButton</text>
<text x="237.7" y="131.4">1</text>
<text x="243.2" y="127.5">B3</text>
<text x="257.5" y="131.4">4</text>
<text x="172.3" y="134.4">R8</text>
<text x="221.1" y="137.3">R7</text>
<text x="34.5" y="141.9">TP4</text>
<text x="66.1" y="141.9">S1</text>
<text x="145.6" y="141.9">B6</text>
<text x="172.3" y="140.2">10K</text>
<text x="188.9" y="140">2</text>
<text x="208.7" y="140">3</text>
<text x="221.1" y="140.2">10K</text>
<text x="237.7" y="140">2</text>
<text x="257.5" y="140">3</text>
<text x="34.5" y="145.3">TEST POINT</text>
<text x="66.1" y="145.3">NHD-C0220BiZ-FS_3</text>
<text x="140.1" y="145.8">1</text>
<text x="159.9" y="145.8">4</text>
<text x="172.3" y="145.9">+3.3V</text>
<text x="192.7" y="146.5">PushButton</text>
<text x="215.3" y="145.9">+3.3V</text>
<text x="241.4" y="146.5">PushButton</text>
<text x="36.7" y="152.7" transform="rotate(-90 36.7 152.7)">1</text>
<text x="59.2" y="154.5">R4</text>
<text x="123.5" y="151.6">R11</text>
<text x="123.5" y="154.5">10K</text>
<text x="140.1" y="154.4">2</text>
<text x="159.9" y="154.4">3</text>
<text x="194.4" y="153.3">B2</text>
<text x="243.2" y="153.3">B4</text>
<text x="59.2" y="157.9">10K</text>
<text x="68.3" y="158.5" transform="rotate(-90 68.3 158.5)">1</text>
<text x="71.2" y="158.5" transform="rotate(-90 71.2 158.5)">2</text>
<text x="74" y="158.5" transform="rotate(-90 74 158.5)">3</text>
<text x="76.9" y="158.5" transform="rotate(-90 76.9 158.5)">4</text>
<text x="79.8" y="158.5" transform="rotate(-90 79.8 158.5)">5</text>
<text x="82.6" y="158.5" transform="rotate(-90 82.6 158.5)">6</text>
<text x="85.5" y="158.5" transform="rotate(-90 85.5 158.5)">7</text>
<text x="88.4" y="158.5" transform="rotate(-90 88.4 158.5)">8</text>
<text x="103.4" y="160.2">C3</text>
<text x="140.7" y="160.2">Debugging PushButton</text>
<text x="172.8" y="157.3">DownButton</text>
<text x="188.9" y="157.3">1</text>
<text x="208.7" y="157.3">4</text>
<text x="221.7" y="157.3">LeftButton</text>
<text x="237.7" y="157.3">1</text>
<text x="257.5" y="157.3">4</text>
<text x="26.5" y="163.1">SCL</text>
<text x="86.1" y="166">C1</text>
<text x="112" y="166">+3.3V</text>
<text x="123.5" y="163.1">+3.3V</text>
<text x="175.1" y="163.1">R9</text>
<text x="175.1" y="166">10K</text>
<text x="188.9" y="165.9">2</text>
<text x="208.7" y="165.9">3</text>
<text x="218.2" y="163.1">R6</text>
<text x="218.2" y="166">10K</text>
<text x="237.7" y="165.9">2</text>
<text x="257.5" y="165.9">3</text>
<text x="145.6" y="170.6">B5</text>
<text x="172.3" y="171.7">+3.3V</text>
<text x="192.7" y="172.3">PushButton</text>
<text x="215.3" y="171.7">+3.3V</text>
<text x="241.4" y="172.3">PushButton</text>
<text x="26.5" y="174.5">RST</text>
<text x="93.6" y="177.5">R3</text>
<text x="103.4" y="176.3">TP3</text>
<text x="103.4" y="179.7">TEST POINT</text>
<text x="140.1" y="174.5">1</text>
<text x="159.9" y="174.5">4</text>
<text x="28.7" y="183.2">+3.3V</text>
<text x="56.3" y="180.3">R5</text>
<text x="56.3" y="183.8">10K</text>
<text x="93.6" y="180.9">10K</text>
<text x="123.5" y="180.3">R12</text>
<text x="123.5" y="183.2">10K</text>
<text x="140.1" y="183.1">2</text>
<text x="159.9" y="183.1">3</text>
<text x="95.4" y="191.8">SDA</text>
<text x="105.6" y="187.2" transform="rotate(-90 105.6 187.2)">1</text>
<text x="123.5" y="191.8">+3.3V</text>
<text x="137.8" y="191.8">Mode Switch PushButton</text>
<text x="169.4" y="186.1">Title</text>
<text x="180.9" y="188.9">User Interface Schematic</text>
<text x="169.4" y="194.7">Size</text>
<text x="172.3" y="197.6">A</text>
<text x="180.9" y="197.6">&lt;Doc&gt;</text>
<text x="180.9" y="194.7">Document Number</text>
<text x="264.1" y="197.6">&lt;Rev1&gt;</text>
<text x="264.1" y="194.7">Rev</text>
<text x="169.4" y="203.3">Date:</text>
<text x="184.3" y="203.3">Friday, February 28, 2025</text>
<text x="226.8" y="203.3">Sheet</text>
<text x="241.1" y="203.3">1</text>
<text x="249.8" y="203.3">of</text>
<text x="258.3" y="203.3">1</text>
</g>
<g font-size="2.6" fill="#808080">
<text x="198.1" y="48.3">100uF</text>
<text x="237.1" y="91.9">330uF</text>
<text x="162.5" y="100.5">0.1uF</text>
<text x="103.4" y="163.1">1uF</text>
<text x="86.1" y="168.9">1uF</text>
</g>
<g font-size="2.6" fill="#00c">
<text x="219.6" y="52.9">VIN</text>
<text x="219.6" y="55.8">OUT</text>
<text x="219.6" y="58.6">GND</text>
<text x="240.5" y="55.8">*ON/OFF</text>
<text x="247.9" y="58.6">FB</text>
<text x="53.2" y="81.6">RE3/*MCLR/VPP</text>
<text x="102.2" y="81.6">RB7/ICSPDAT</text>
<text x="53.2" y="84.5">RA0</text>
<text x="53.2" y="87.3">RA1</text>
<text x="102.4" y="84.5">RB6/ICSPCLK</text>
<text x="114.1" y="87.3">RB5</text>
<text x="53.2" y="90.2">RA2</text>
<text x="53.2" y="93.1">RA3</text>
<text x="53.2" y="96">RA4</text>
<text x="114.1" y="96">RB2</text>
<text x="114.1" y="93.1">RB3</text>
<text x="114.1" y="90.2">RB4</text>
<text x="53.2" y="98.8">RA5</text>
<text x="53.2" y="101.7">VSS</text>
<text x="114.1" y="101.7">RB0</text>
<text x="114.1" y="98.8">RB1</text>
<text x="53.2" y="104.6">RA7</text>
<text x="53.2" y="107.4">RA6</text>
<text x="111.1" y="107.4">VSS_2</text>
<text x="113.7" y="104.6">VDD</text>
<text x="53.2" y="110.3">RC0</text>
<text x="53.2" y="113.2">RC1</text>
<text x="114" y="113.2">RC6</text>
<text x="114" y="110.3">RC7</text>
<text x="53.2" y="116">RC2</text>
<text x="53.2" y="118.9">RC3</text>
<text x="114" y="118.9">RC4</text>
<text x="114" y="116">RC5</text>
<text x="193.8" y="133.3">A1</text>
<text x="202.1" y="133.3">B1</text>
<text x="242.6" y="133.3">A1</text>
<text x="250.9" y="133.3">B1</text>
<text x="193.8" y="141.9">A2</text>
<text x="201.8" y="141.9">B2</text>
<text x="242.6" y="141.9">A2</text>
<text x="250.6" y="141.9">B2</text>
<text x="145" y="147.6">A1</text>
<text x="153.3" y="147.6">B1</text>
<text x="145" y="156.2">A2</text>
<text x="153" y="156.2">B2</text>
<text x="193.8" y="159.1">A1</text>
<text x="202.1" y="159.1">B1</text>
<text x="242.6" y="159.1">A1</text>
<text x="250.9" y="159.1">B1</text>
<text x="193.8" y="167.7">A2</text>
<text x="201.8" y="167.7">B2</text>
<text x="242.6" y="167.7">A2</text>
<text x="250.6" y="167.7">B2</text>
<text x="145" y="176.3">A1</text>
<text x="153.3" y="176.3">B1</text>
<text x="145" y="184.9">A2</text>
<text x="153" y="184.9">B2</text>
</g>
<g font-size="2.1">
<text x="30.2" y="2.2">5</text>
<text x="84.7" y="2.2">4</text>
<text x="139.2" y="2.2">3</text>
<text x="193.8" y="2.2">2</text>
<text x="248.3" y="2.2">1</text>
<text x=".8" y="29.8">D</text>
<text x="276.3" y="29.8">D</text>
<text x=".8" y="80.1">C</text>
<text x="276.3" y="80.1">C</text>
<text x=".8" y="130.3">B</text>
<text x="276.3" y="130.3">B</text>
<text x=".8" y="180.5">A</text>
<text x="276.3" y="180.5">A</text>
<text x="30.2" y="206">5</text>
<text x="84.7" y="206">4</text>
<text x="139.2" y="206">3</text>
<text x="193.8" y="206">2</text>
<text x="248.3" y="206">1</text>
</g>
<g font-size="2">
<text x="195.8" y="5.2">PWR OUT</text>
<text x="261.8" y="8.1">PWR IN</text>
<text x="112.6" y="28.2">PWR IN</text>
<text x="155.6" y="28.2">PWR OUT</text>
<text x="109.7" y="36.8">RX</text>
<text x="155.6" y="36.8">TX</text>
<text x="40.8" y="82.7">RA0</text>
<text x="129.8" y="85.6">RB5</text>
<text x="129.8" y="88.4">RB4</text>
<text x="129.8" y="91.3">RB3</text>
<text x="129.8" y="94.2">RB2</text>
<text x="40.8" y="97">RA5</text>
<text x="129.8" y="99.9">RB0</text>
<text x="40.8" y="102.8">RA7</text>
<text x="40.8" y="105.7">RA6</text>
<text x="9.3" y="111.4">RA0</text>
<text x="40.8" y="108.5">RC0</text>
<text x="40.8" y="111.4">RC1</text>
<text x="132.7" y="108.5">RX</text>
<text x="132.7" y="111.4">TX</text>
<text x="9.3" y="114.3">RA5</text>
<text x="9.3" y="117.1">RA7</text>
<text x="132.7" y="114.3">RC5</text>
<text x="141.3" y="117.1">RB0</text>
<text x="9.3" y="120">RA6</text>
<text x="9.3" y="122.9">RC0</text>
<text x="9.3" y="125.7">RC1</text>
<text x="141.3" y="120">RB2</text>
<text x="141.3" y="122.9">RB3</text>
<text x="141.3" y="125.7">RB4</text>
<text x="129.8" y="145.8">RC5</text>
<text x="129.8" y="174.5">RB5</text>
</g>
</svg>
